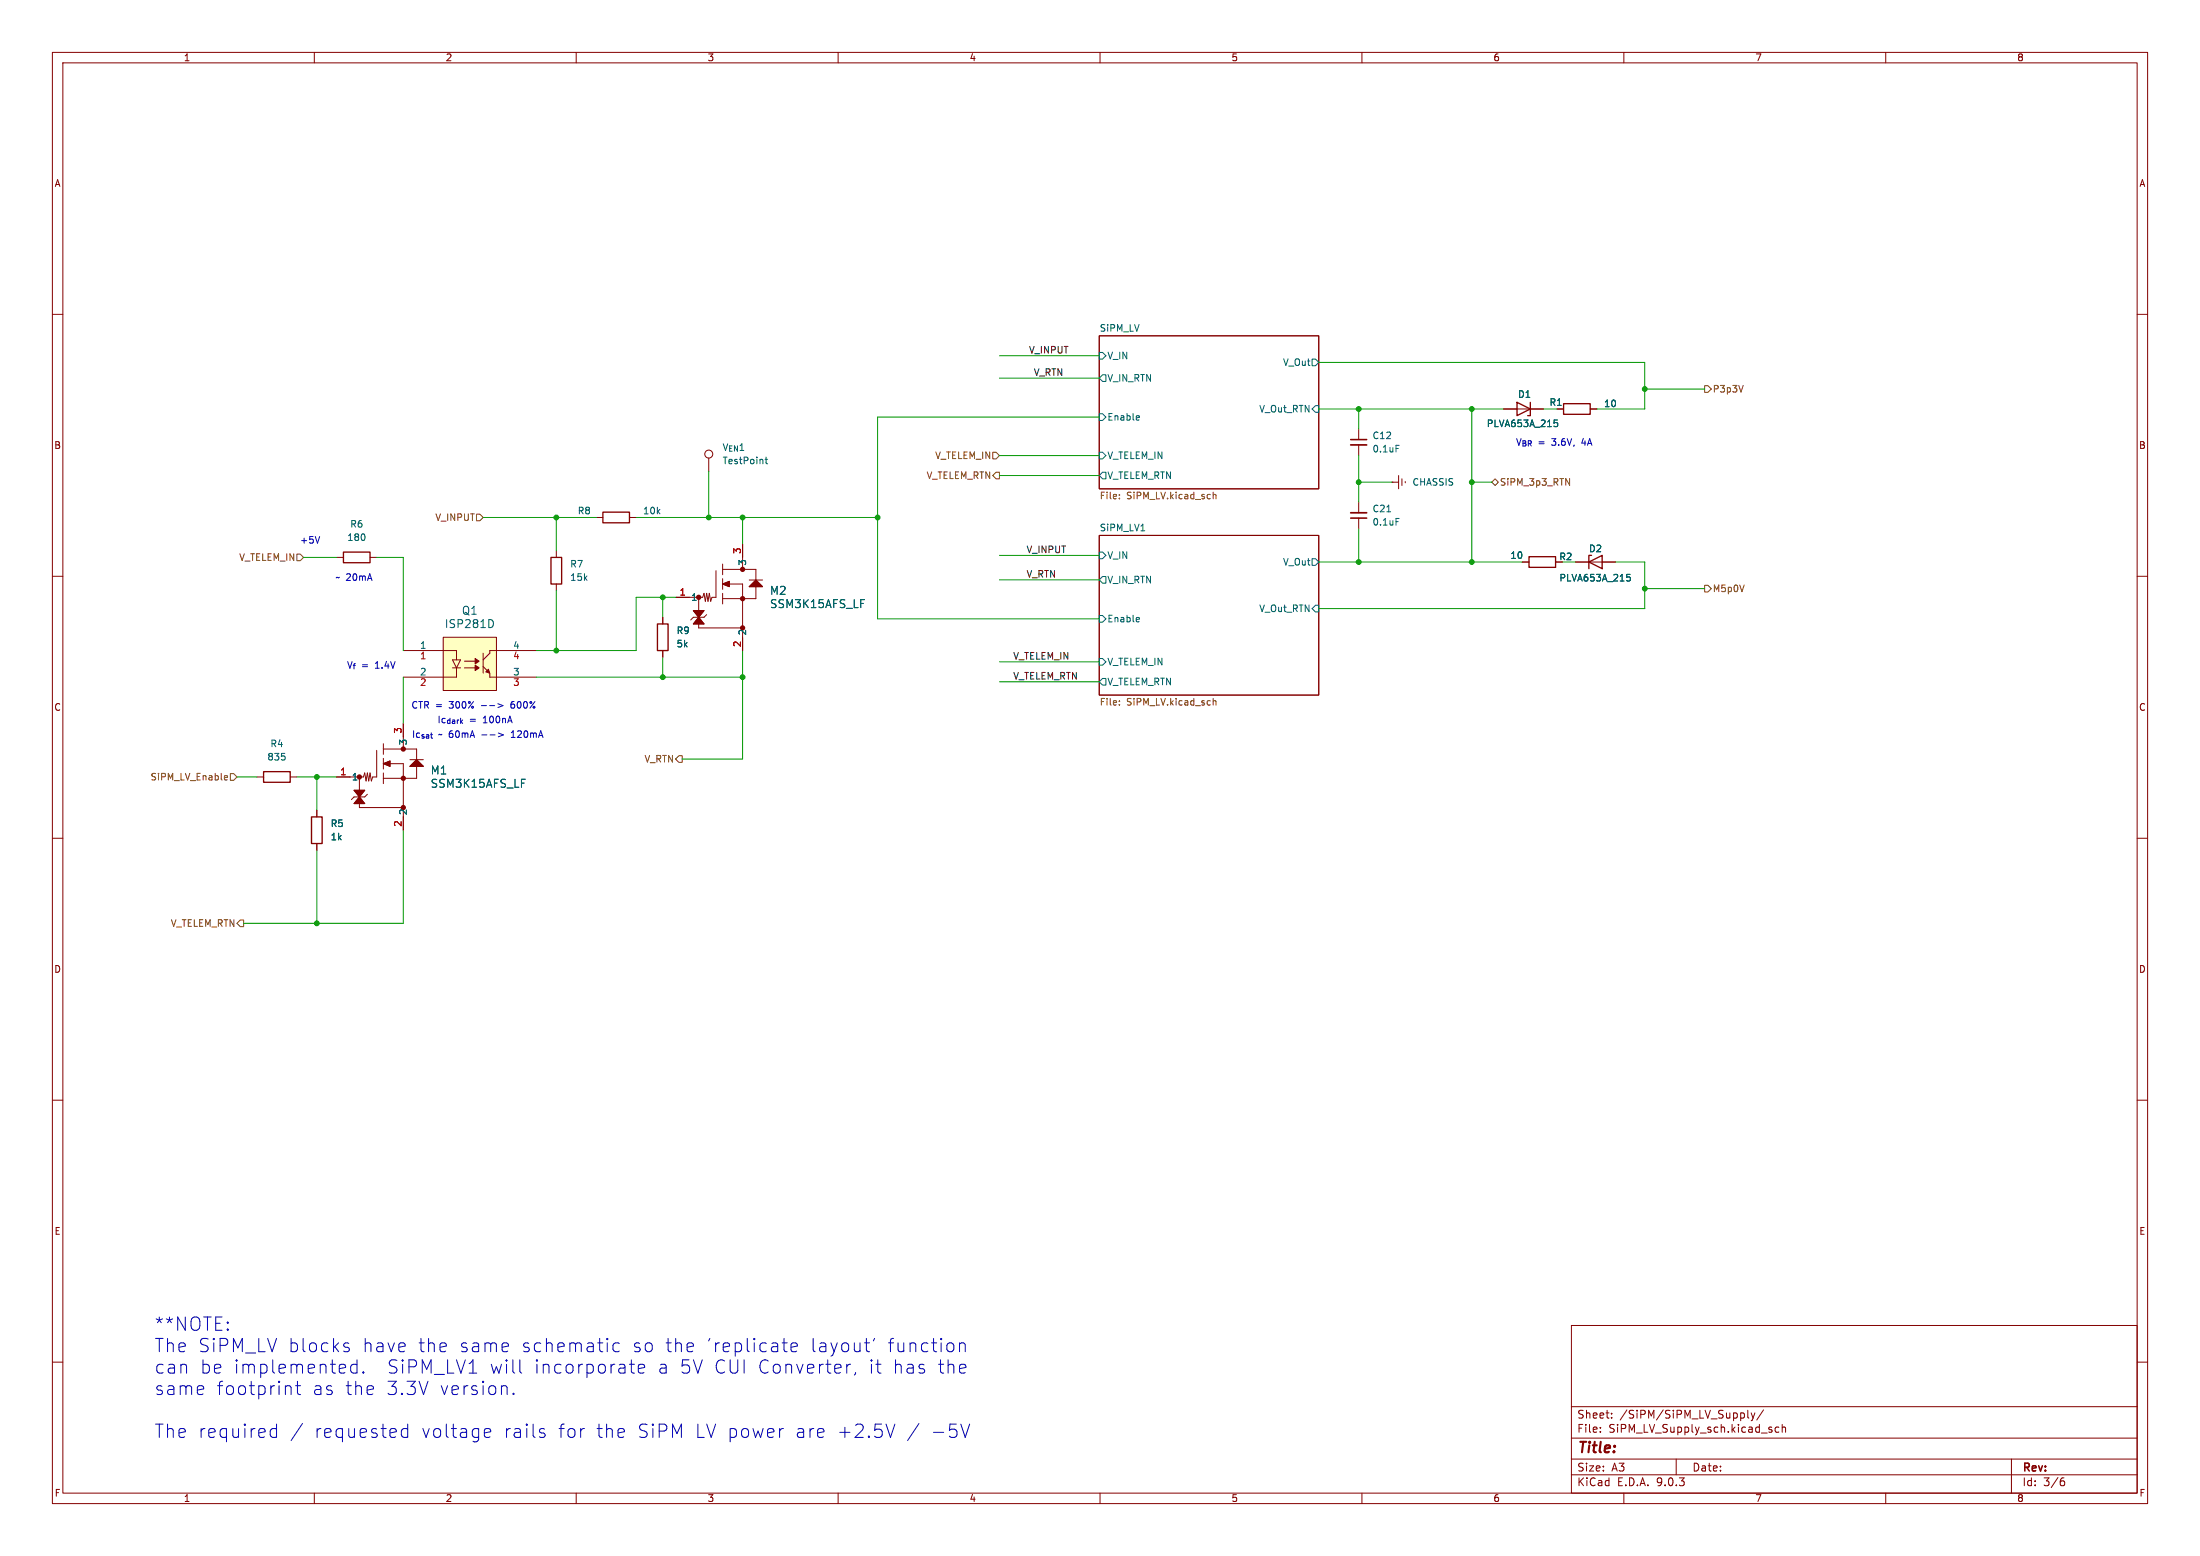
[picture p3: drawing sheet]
<svg xmlns="http://www.w3.org/2000/svg" width="420mm" height="297mm" viewBox="0 0 420 297" stroke-linecap="round" stroke-linejoin="round" font-family="sans-serif">
<g fill="none" stroke="#840000" stroke-width=".19">
<path d="M10 10h400v277h-400zM12 12h396v273h-396zM60 10v2M110 10v2M160 10v2M210 10v2M260 10v2M310 10v2M360 10v2M10 60h2M209.8 64.1h42v29.2h-42zM408 60h2"/>
<path d="M10 110h2M64.3 106.4h1.3M70.6 106.4h1.3M209.8 102.2h42v30.5h-42zM300.8 107.3h7.6M408 110h2M10 160h2M408 160h2M10 210h2M408 210h2M300 253h108v32h-108zM10 260h2"/>
<path d="M300 278.5h108M300 274.5h108M300 268.5h108M305.5 273.2v.2M305.5 272.5v.1M307.7 270.5v.2M307.7 269.8v.1M320 278.5v3M332.9 269.8v.7M333.7 269.2v1.3l.2 .2M334.3 269.7l.4 1M334.7 270.7l-.4 .5"/>
<path d="M335 269.7l-.3 1M336.7 269.1l-1.3 1.9M338.1 272.9l.2 .2-.2 .3M338.1 272.4l.1 .1M339.6 272.5l-.4-.1-.3 .3 .1 .6h.6M340.2 272.5l.2-.1 .4 .1 .1 .9M340.2 271.9v1.5M384 278.5v6.5M408 260h2M60 285v2M110 285v2M160 285v2"/>
<path d="M210 285v2M260 285v2M300 281.5h108M310 285v2M360 285v2M393.6 282.7h.4l.2 .2-.1 .5-.5 .2M394 282.1l-.4 .1"/>
</g>
<g fill="none" stroke="#006464" stroke-width=".19">
<path d="M209.8 67.3h.7l.6 .6-.6 .6h-.7zM209.8 79h.7l.6 .6-.6 .7h-.7zM210.5 71.5h.6v1.3h-.6l-.7-.6zM217.3 79.3l.2 .4-.6 .1M250.5 68.5h.6l.7 .7-.7 .6h-.6zM251.1 77.4h.7v1.3h-.7l-.6-.6zM209.8 86.3h.7l.6 .7-.6 .6h-.7zM210.5 90.1h.6v1.3h-.6l-.7-.6zM217.5 80.1l-.2 .1M209.8 105.4h.7l.6 .6-.6 .6h-.7zM209.8 117.5h.7l.6 .6-.6 .7h-.7zM210.5 110h.6v1.3h-.6l-.7-.6z"/>
<path d="M217.3 117.9l.2 .3-.6 .1M217.5 118.6l-.2 .1M217.8 101.3h.7M250.5 106.6h.6l.7 .7-.7 .6h-.6zM251.1 115.5h.7v1.3h-.7l-.6-.6zM310.6 109.6h.6M310.7 110.1h.3l.2 .3-.1 .4-.4 .1M209.8 125.7h.7l.6 .6-.6 .7h-.7zM210.5 129.5h.6v1.3h-.6l-.7-.7z"/>
</g>
<path d="M213.7 95.1v.1M213.7 94.4v.1M231.6 93.9v1.3M231.6 94.5l.2-.1h.3v.8M213.7 133.8v.1M213.7 134.5v.1M231.6 133.3v1.3M231.6 133.9l.2-.2 .3 .1v.8" fill="none" stroke="#725600" stroke-width=".19"/>
<path d="M65.6 105.4h5v2h-5zM303.3 107.3l2.6-1.3v2.5zM303.8 106h-.5v2.5" fill="none" stroke="#840000" stroke-width=".25"/>
<path d="M84.6 121.6h10.2v10.2h-10.2z" fill="#ffffc2"/>
<g fill="none" stroke="#840000" stroke-width=".19">
<path d="M287.1 78.1h7.6M297.2 78.1h1.3M303.6 78.1h1.2M113.8 98.8h1.3M120.2 98.8h1.2M135.3 87.4v2.6M259.4 81.9v2M259.4 84.9v2.1M259.4 95.8v2.1M259.4 98.9v2M265.7 92h.1M265.7 92h1.3"/>
<path d="M267 90.8v2.5M267.6 91.4v1.3M268.3 91.9v.3M106.2 105.1v1.3M106.2 111.5v1.2M126.5 117.8v1.3M132.4 116.6l2 2.5h-2l2-2.5zM133.4 114v2.6M133.4 119.1v.8h8.4M134.9 117.3l-.5 .5h-2l-.5 .5M136.7 108.9v5.1h-.8l-.2 .8-.3-1.5-.2 1.5-.3-1.5-.2 1.5-.3-1.5-.3 .7h-5M138 107.7v2"/>
<path d="M138 110.5v2M138 113.3v2M138 111.5l1.2-.5v1zM138 108.7h6.3v2M139.2 111.5h2.6v12.7M141.8 103.9v4.8M143 110.7h2.6M143 112l1.3-1.3 1.3 1.3zM144.3 112v2.3h-6.3M290.6 107.3h1.3M297 107.3h1.2M300.8 107.3h2.5"/>
<path d="M305.9 107.3h2.5M77 124.2h10.2v1.8M77 138.1v4.9M84.6 121.6h10.2v10.2h-10.2zM86.4 126h1.5l-.7 1.5zM86.4 127.5h1.5M87.2 127.5v1.8h-10.2M88.7 127.5h2M88.7 126.2h2M92.2 127.2l.8 .8M92.2 124.7v3.8M93.5 128.5v.8h8.9"/>
<path d="M102.4 124.2h-8.9v.5l-1.3 1.3M126.5 124.2v1.2M49.1 148.3h1.2M55.4 148.3h1.3M60.5 154.7v1.2M67.6 150.8l2 2.6h-2l2-2.6zM68.6 148.3v2.5M68.6 153.4v.7h8.4M70.1 151.6l-.5 .5h-2l-.5 .5M71.9 143.2v5.1h-.7l-.3 .8-.3-1.6-.2 1.6-.3-1.6-.2 1.6-.3-1.6-.2 .8h-5.1M73.2 142v2M73.2 144.7v2.1"/>
<path d="M73.2 147.5v2.1M73.2 145.8l1.3-.5v1zM73.2 143h6.3v2M74.5 145.8h2.5v12.7M78.3 145h2.5M78.3 146.3l1.2-1.3 1.3 1.3zM79.5 146.3v2.3h-6.3M60.5 161v1.3"/>
<circle cx="135.3" cy="86.7" r=".76"/>
</g>
<g fill="#840000" stroke="#840000" stroke-width=".19">
<path d="M90.7 125.7l.8 .5-.8 .5z"/>
<path d="M90.7 127l.8 .5-.8 .5z"/>
<path d="M92.7 128.2l.5-.5 .3 .8z"/>
<path d="M67.6 150.8h2l-1 1.3 1 1.3h-2l1-1.3z"/>
<path d="M73.2 145.8l1.3-.5v1z"/>
<path d="M78.3 146.3l1.2-1.3 1.3 1.3z"/>
<path d="M132.4 116.6h2l-1 1.2 1 1.3h-2l1-1.3z"/>
<path d="M138 111.5l1.2-.5v1z"/>
<path d="M143 112l1.3-1.3 1.3 1.3z"/>
</g>
<path d="M146.1 87.7h.4M146.2 87.3v1l.3 .2M264.8 97.7h.7M266.5 99h.6M266.5 85h.6M296.7 80.2h.6M296.8 80.7h.3l.3 .2-.1 .4-.5 .1M93.9 118.3l.3 .6-.1 .5-.2 .3M164.3 114.5h.7M310.6 109.6h.6M310.7 110.1h.3l.2 .3-.1 .4-.4 .1M99.6 148.7h.7" fill="none" stroke="#006464" stroke-width=".19"/>
<path d="M257.9 98.9h3M257.9 83.9h3" fill="none" stroke="#840000" stroke-width=".3"/>
<path d="M257.9 97.9h3M257.9 84.9h3" fill="none" stroke="#840000" stroke-width=".33"/>
<g fill="none" stroke="#840000" stroke-width=".51">
<circle cx="133.4" cy="114" r=".25"/>
<circle cx="141.8" cy="114.3" r=".25"/>
<circle cx="141.8" cy="119.9" r=".25"/>
<circle cx="141.8" cy="108.7" r=".25"/>
<circle cx="68.6" cy="148.3" r=".25"/>
<circle cx="77" cy="143" r=".25"/>
<circle cx="77" cy="154.1" r=".25"/>
<circle cx="77" cy="148.6" r=".25"/>
</g>
<path d="M289.6 76.8l2.5 1.3-2.5 1.2zM292.1 76.8v2.5h-.5M298.5 77.1h5.1v2h-5.1zM115.1 97.8h5.1v2h-5.1zM105.2 106.4h2v5.1h-2zM125.5 119.1h2v5.1h-2zM291.9 106.3h5.1v2h-5.1zM50.3 147.3h5.1v2h-5.1zM59.5 155.9h2v5.1h-2z" fill="none" stroke="#840000" stroke-width=".25"/>
<g fill="none" stroke="#725600" stroke-width=".19">
<path d="M325.4 73.6h.7l.6 .7-.6 .6h-.7zM332.8 73.6l-.4 1.2M91 98.1h.6l.6 .7-.6 .6h-.6zM189.5 86.3h.7l.6 .7-.6 .6h-.7zM189.5 90.8l.7-.7h.6v1.3h-.6zM284.8 92l.6-.6 .6 .6-.6 .7zM298.9 91.3l.7 1.3v-1.3M56.7 105.8h.6l.6 .6-.6 .6h-.6zM325.4 111.7h.7l.6 .7-.6 .6h-.7zM43 148l.4 .1v.2l-.6 .2M43.4 148.8l-.4 .1M44 147.7h.6l.6 .6-.6 .6h-.6z"/>
<path d="M129.6 144.2h.6v1.3h-.6l-.6-.6zM45.9 175.6h.6v1.3h-.6l-.7-.7z"/>
</g>
<g fill="none" stroke="#009600" stroke-width=".19">
<path d="M190.8 72.2h19M190.8 67.9h19M209.8 79.6h-42.3v38.5h42.3M251.8 78.1h35.3M251.8 69.2h62.2v8.9h-9.2M259.4 78.1v3.8M281 78.1v29.2M294.7 78.1h2.5M314 74.3h11.4M92.2 98.8h21.6M106.2 98.8v6.3M121.4 98.8h46.1"/>
<path d="M135.3 90v8.8M141.8 98.8v5.1M190.8 87h19M190.8 90.8h19M259.4 92h6.3M259.4 87v8.8M281 92h3.8M57.9 106.4h6.4M71.9 106.4h5.1v17.8M106.2 112.7v11.5M126.5 114v3.8M129.1 114h-7.7v10.2h-19"/>
<path d="M190.8 110.7h19M190.8 106h19M251.8 107.3h38.8M259.4 100.9v6.4M298.2 107.3h2.6M308.4 107.3h5.6v8.9h-62.2M314 112.4h11.4M77 129.3v8.8M102.4 129.3h39.4M126.5 125.4v3.9M141.8 124.2v20.7h-11.6M190.8 126.3h19"/>
<path d="M190.8 130.1h19M45.2 148.3h3.9M56.7 148.3h7.6M60.5 148.3v6.4M77 158.5v17.7h-30.5M60.5 162.3v13.9"/>
</g>
<g fill="none" stroke="#0000c2" stroke-width=".19">
<path d="M61 102.4l-.4 1.3M95.1 134.3l.9 .4-.9 .4M95.1 139.9l1 .4-1 .3M97.7 139.8l-.1 .1M97.6 140.8h.7M65.7 257l.6 .2 .4 .3-.1 .4-.7 .1M65.7 256.4l.3-.1 .6 .1M68.2 259.6v2.5M96.9 256.4l.2 .5-1.2 .3M99.2 259.6v2.1l.4 .4M118.2 256.4l-.7-.1-.5 .5v.7l.3 .4 .2 .1 .7-.1M120.5 259.6v2.1l.1 .3 .5 .1"/>
<path d="M149.3 256.3h1M149.7 255.5v2.1l.1 .3 .5 .1M151 257.2l1.2-.3-.1-.5-.7-.1-.4 .4v.9l.1 .3 .3 .1 .7-.1M165 256.3h1M165.4 255.5v2.1l.1 .3 .5 .1M167 255.5l-.3 .5M183.2 256.6a.63 .63 0 0 1 1.1 .1v1.3M183.2 256.3v1.7M51.6 273.9l.5 .5 .7-.2M52.8 271.8v2.6M52.8 272.8l-.7-.1-.5 .5M54.8 264.5l.7 .1 .1 .3v1.3"/>
<path d="M56.4 264.5h1M56.8 263.6v2.2l.1 .3 .5 .1M57.8 271.7l-2.2 3.3M68.2 260.5l-.8-.1-.5 .5v.7l.3 .4 .2 .1 .8-.1M69.4 261.9l.1 .1-.1 .1M69.4 261.9l-.2 .1 .2 .1M69.4 261.9v.2M77.8 272.8l-.7-.1-.5 .5v.7l.3 .3 .2 .2 .7-.2M77.8 271.8v2.6M89.6 262.1h1.4M92.5 274l.3 .4 .8-.2M92.5 273l.3-.3h.5l.4 .3v.3l-1.2 .2"/>
<path d="M98 265.9l.1 .2-.1 .1M98 265.9l-.1 .2 .1 .1M98 265.9v.3M103.1 273.4l.6 .1 .4 .4-.1 .3-.8 .2M103.1 272.8l.2-.1 .7 .1M111.3 272.7h.3M120.2 260.4h.9M121.9 261.3l1.2-.3-.2-.5-.7-.1-.3 .4v.9l.1 .3 .2 .1 .7-.1M149.6 272.7l-.7 .2M157.2 272.8l.1 .5-1.2 .2M161.6 260.4v1.7M162.4 260.4a.65 .65 0 0 0-.8 .5"/>
<path d="M163.3 262l-.2 .5M167.2 260.4h1M167.9 262.1h.3M169.1 271.8l.9 2.6 .8-2.6M175.4 271.7l-2.1 3.3M176.4 261.4l.1 .2-.1 .4M183.4 271.8l.9 2.6 .8-2.6M184 260.4l.3 .1 .1 .5-1.2 .3M184.3 262l-.3 .1"/>
</g>
<g fill="#009600" stroke="#009600" stroke-width=".19">
<circle cx="60.5" cy="176.2" r=".46"/>
<circle cx="106.2" cy="98.8" r=".46"/>
<circle cx="60.5" cy="148.3" r=".46"/>
<circle cx="106.2" cy="124.2" r=".46"/>
<circle cx="281" cy="78.1" r=".46"/>
<circle cx="314" cy="74.3" r=".46"/>
<circle cx="314" cy="112.4" r=".46"/>
<circle cx="281" cy="107.3" r=".46"/>
<circle cx="281" cy="92" r=".46"/>
<circle cx="259.4" cy="107.3" r=".46"/>
<circle cx="167.5" cy="98.8" r=".46"/>
<circle cx="141.8" cy="129.3" r=".46"/>
<circle cx="135.3" cy="98.8" r=".46"/>
<circle cx="141.8" cy="98.8" r=".46"/>
<circle cx="126.5" cy="129.3" r=".46"/>
<circle cx="126.5" cy="114" r=".46"/>
<circle cx="259.4" cy="92" r=".46"/>
<circle cx="259.4" cy="78.1" r=".46"/>
</g>
<g font-size="3.5" fill="#0000c2">
<text x="29.3" y="254.3">**NOTE:</text>
<text x="29.3" y="258.3">The SiPM_LV blocks</text>
<text x="29.3" y="262.4">can</text>
<text x="38" y="262.4">be implemented.</text>
<text x="68.9" y="258.3">have</text>
<text x="73.5" y="262.4">SiPM_LV1</text>
<text x="79.5" y="258.3">the</text>
<text x="87.3" y="258.3">same</text>
<text x="93.1" y="262.4">will</text>
<text x="99.1" y="258.3">schematic</text>
<text x="101.5" y="262.4">incorporate</text>
<text x="120.2" y="258.3">so</text>
<text x="125" y="262.4">a 5V CUI Converter,</text>
<text x="126.4" y="258.3">the</text>
<text x="134.2" y="258.3">'replicate</text>
<text x="154" y="258.3">layout'</text>
<text x="165.1" y="262.4">it</text>
<text x="168.7" y="258.3">function</text>
<text x="169.6" y="262.4">has</text>
<text x="178.2" y="262.4">the</text>
<text x="29.3" y="266.5">same</text>
<text x="41.2" y="266.5">footprint</text>
<text x="59.4" y="266.5">as</text>
<text x="65.6" y="266.5">the</text>
<text x="73.4" y="266.5">3.3V</text>
<text x="83.5" y="266.5">version.</text>
<text x="29.3" y="274.7">The required</text>
<text x="59.7" y="274.7">requested</text>
<text x="80.1" y="274.7">voltage</text>
<text x="95.7" y="274.7">rails</text>
<text x="106.1" y="274.7">for</text>
<text x="113.3" y="274.7">the</text>
<text x="121.1" y="274.7">SiPM</text>
<text x="132.1" y="274.7">LV power</text>
<text x="151.1" y="274.7">are</text>
<text x="159" y="274.7">+2.5V</text>
<text x="176.8" y="274.7">-5V</text>
</g>
<text font-size="2.8" fill="#840000" x="301" y="277.9">Title:</text>
<g font-size="2.1" fill="#006464">
<text x="146.9" y="113.7">M2</text>
<text x="88.1" y="117.5">Q1</text>
<text x="146.9" y="116.3">SSM3K15AFS_LF</text>
<text x="84.8" y="120.1">ISP281D</text>
<text x="82.1" y="148">M1</text>
<text x="82.1" y="150.6">SSM3K15AFS_LF</text>
</g>
<g font-size="2.1" fill="#840000">
<text x="301" y="273.7">File:</text>
<text x="301" y="271">Sheet:</text>
<text x="307.1" y="273.7">SiPM_LV_Supply_sch.kicad_sch</text>
<text x="309.2" y="271">/SiPM/SiPM_LV_Supply/</text>
<text x="301" y="281.1">Size:</text>
<text x="307.6" y="281.1">A3</text>
<text x="323" y="281.1">Date:</text>
<text x="386" y="281.3">Rev:</text>
<text x="301" y="283.9">KiCad</text>
<text x="308.7" y="283.9">E.D.A.</text>
<text x="316.3" y="283.9">9.0.3</text>
<text x="386" y="283.9">Id:</text>
<text x="390.1" y="283.9">3/6</text>
</g>
<g font-size="1.8" fill="#840000">
<text x="35" y="11.9">1</text>
<text x="85" y="11.9">2</text>
<text x="135" y="11.9">3</text>
<text x="185" y="11.9">4</text>
<text x="235" y="11.9">5</text>
<text x="285" y="11.9">6</text>
<text x="335" y="11.9">7</text>
<text x="385" y="11.9">8</text>
<text x="10.3" y="35.9">A</text>
<text x="408.3" y="35.9">A</text>
<text x="10.3" y="85.9">B</text>
<text x="408.2" y="85.9">B</text>
<text x="10.3" y="135.9">C</text>
<text x="408.2" y="135.9">C</text>
<text x="10.3" y="185.9">D</text>
<text x="408.2" y="185.9">D</text>
<text x="10.3" y="235.9">E</text>
<text x="408.3" y="235.9">E</text>
<text x="10.3" y="285.9">F</text>
<text x="35" y="286.9">1</text>
<text x="85" y="286.9">2</text>
<text x="135" y="286.9">3</text>
<text x="185" y="286.9">4</text>
<text x="235" y="286.9">5</text>
<text x="285" y="286.9">6</text>
<text x="335" y="286.9">7</text>
<text x="385" y="286.9">8</text>
<text x="408.3" y="285.9">F</text>
</g>
<g font-size="1.8" fill="#006464">
<text x="209.8" y="63.4">SiPM_LV</text>
<text x="211.3" y="68.8">V_IN</text>
<text x="244.8" y="70">V_Out</text>
<text x="211.3" y="73">V_IN_RTN</text>
<text x="289.7" y="76.1">D1</text>
<text x="295.7" y="77.7">R1</text>
<text x="306.1" y="77.9">10</text>
<text x="211.3" y="80.5">Enable</text>
<text x="240.3" y="78.9">V_Out_RTN</text>
<text x="283.7" y="81.7">PLVA653A_215</text>
<text x="137.9" y="86.3">V_{EN}1</text>
<text x="137.9" y="88.8">TestPoint</text>
<text x="211.3" y="87.8">V_TELEM_IN</text>
<text x="261.9" y="84">C12</text>
<text x="261.9" y="86.6">0.1uF</text>
<text x="211.3" y="91.6">V_TELEM_RTN</text>
<text x="269.5" y="92.9">CHASSIS</text>
<text x="66.8" y="100.9">R6</text>
<text x="110.2" y="98.4">R8</text>
<text x="122.7" y="98.4">10k</text>
<text x="209.8" y="101.5">SiPM_LV1</text>
<text x="261.9" y="98">C21</text>
<text x="261.9" y="100.5">0.1uF</text>
<text x="66.2" y="103.4">180</text>
<text x="211.3" y="106.9">V_IN</text>
<text x="288.2" y="106.9">10</text>
<text x="297.6" y="107.1">R2</text>
<text x="303.2" y="105.6">D2</text>
<text x="108.8" y="108.5">R7</text>
<text x="108.8" y="111.1">15k</text>
<text x="142.6" y="108.1" transform="rotate(-90 142.6 108.1)">3</text>
<text x="211.3" y="111.5">V_IN_RTN</text>
<text x="244.8" y="108.1">V_Out</text>
<text x="297.6" y="111.2">PLVA653A_215</text>
<text x="131.9" y="114.9">1</text>
<text x="211.3" y="119">Enable</text>
<text x="240.3" y="117">V_Out_RTN</text>
<text x="80.1" y="123.9">1</text>
<text x="97.9" y="123.9">4</text>
<text x="129.1" y="121.2">R9</text>
<text x="129.1" y="123.8">5k</text>
<text x="142.6" y="121.4" transform="rotate(-90 142.6 121.4)">2</text>
<text x="211.3" y="131">V_TELEM_RTN</text>
<text x="211.3" y="127.2">V_TELEM_IN</text>
<text x="51.5" y="142.8">R4</text>
<text x="77.9" y="142.4" transform="rotate(-90 77.9 142.4)">3</text>
<text x="50.9" y="145.4">835</text>
<text x="67.1" y="149.2">1</text>
<text x="77.9" y="155.7" transform="rotate(-90 77.9 155.7)">2</text>
<text x="63" y="158.1">R5</text>
<text x="63" y="160.6">1k</text>
</g>
<g font-size="1.8" fill="#0f0f0f">
<text x="196.3" y="67.6">V_INPUT</text>
<text x="197.3" y="71.8">V_RTN</text>
<text x="195.9" y="105.7">V_INPUT</text>
<text x="195.9" y="110.3">V_RTN</text>
<text x="193.3" y="126">V_TELEM_IN</text>
<text x="193.3" y="129.8">V_TELEM_RTN</text>
</g>
<g font-size="1.8" fill="#725600">
<text x="326.9" y="75.1">P3p3V</text>
<text x="178.4" y="87.8">V_TELEM_IN</text>
<text x="176.8" y="91.6">V_TELEM_RTN</text>
<text x="209.8" y="95.6">File:</text>
<text x="215.1" y="95.6">SiPM_LV.kicad_sch</text>
<text x="286.2" y="92.9">SiPM_3p3_RTN</text>
<text x="83" y="99.6">V_INPUT</text>
<text x="45.6" y="107.3">V_TELEM_IN</text>
<text x="326.9" y="113.2">M5p0V</text>
<text x="209.8" y="135">File:</text>
<text x="215.1" y="135">SiPM_LV.kicad_sch</text>
<text x="28.6" y="149.2">SiPM_LV_Enable</text>
<text x="122.9" y="145.7">V_RTN</text>
<text x="32.5" y="177.1">V_TELEM_RTN</text>
</g>
<g font-size="1.8" fill="#0000c2">
<text x="289.3" y="85.3">V_{BR} 3.6V,</text>
<text x="293.6" y="85.3">=</text>
<text x="302.2" y="85.3">4A</text>
<text x="57.2" y="104">+5V</text>
<text x="64" y="111.1">~ 20mA</text>
<text x="66.2" y="127.8">V_{f}</text>
<text x="69" y="127.8">=</text>
<text x="71.7" y="127.8">1.4V</text>
<text x="78.4" y="135.5">CTR =</text>
<text x="85.9" y="135.5">300%</text>
<text x="92.1" y="135.5">--&gt;</text>
<text x="98" y="135.5">600%</text>
<text x="78.6" y="141">Ic_{sat}~ 60mA</text>
<text x="83.4" y="138.3">Ic_{dark}</text>
<text x="89.6" y="138.3">=</text>
<text x="92.2" y="141">--&gt;</text>
<text x="92.3" y="138.3">100nA</text>
<text x="98.1" y="141">120mA</text>
</g>
<g font-size="1.8" fill="#a90000">
<text x="141.5" y="105.8" transform="rotate(-90 141.5 105.8)">3</text>
<text x="129.6" y="113.8">1</text>
<text x="141.5" y="123.6" transform="rotate(-90 141.5 123.6)">2</text>
<text x="80.1" y="126.2">1</text>
<text x="80.1" y="129">2</text>
<text x="80.1" y="131.2">2</text>
<text x="97.9" y="126.2">4</text>
<text x="97.9" y="129">3</text>
<text x="97.9" y="131.2">3</text>
<text x="76.7" y="140.1" transform="rotate(-90 76.7 140.1)">3</text>
<text x="64.9" y="148.1">1</text>
<text x="76.7" y="157.9" transform="rotate(-90 76.7 157.9)">2</text>
</g>
</svg>
